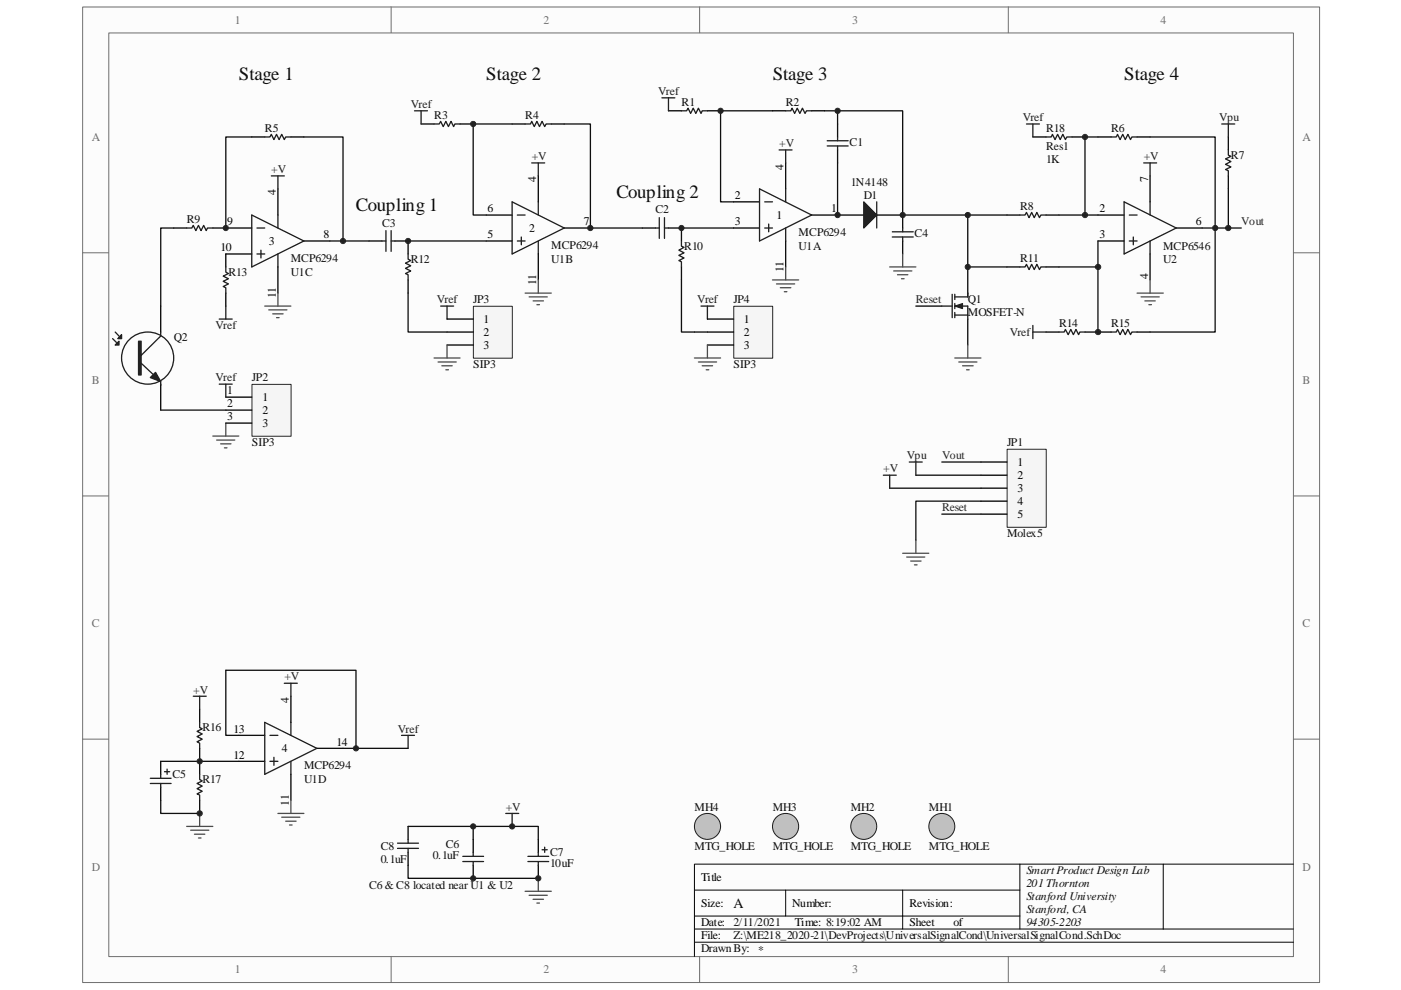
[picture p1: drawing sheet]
<svg xmlns="http://www.w3.org/2000/svg" width="297mm" height="210mm" viewBox="0 0 297 210" stroke-linecap="round" stroke-linejoin="round" font-family="sans-serif">
<path d="M17.6 1.5h262.2v206.8h-262.2z" fill="#fcfcfc"/>
<path d="M17.5 1.5h262.3v206.8h-262.3z" fill="none" stroke="#6e6e6e" stroke-width=".21"/>
<path d="M23.1 7h251.1v195.8h-251.1z" fill="#fcfcfc"/>
<g fill="none" stroke="#6e6e6e" stroke-width=".21">
<path d="M23.1 7h251.1v195.8h-251.1zM82.9 1.4v5.5M148.3 1.4v5.5M213.8 1.4v5.5M17.5 53.6h5.5M274.2 53.6h5.5M17.5 105.2h5.5M274.2 105.2h5.5M17.5 156.7h5.5M274.2 156.7h5.5M82.9 202.8v5.5M148.3 202.8v5.5"/>
<path d="M213.8 202.8v5.5"/>
</g>
<path d="M147.2 188.7h69M147.2 197h127M147.2 194.2h69M147.2 199.8h127M166.6 188.7v5.5M191.4 188.7v8.3M216.2 183.2v13.8M246.6 183.2h-99.4v19.6M274.2 183.2h-27.6v13.8" fill="none" stroke="#000" stroke-width=".21"/>
<g fill="none" stroke="#000" stroke-width=".28">
<path d="M114.1 37.3v5.5M166.6 34.5v5.5M47.9 53.8h5.5M47.9 48.3h5.5M58.9 40v5.6M58.9 56.6v5.5M64.4 51.1h5.5M78.2 51.1h2.8M83.7 51.1h2.8v2.7M86.5 59.4v2.7M103.1 51.1h5.5M103.1 45.6h5.5"/>
<path d="M114.1 53.8v5.6M119.6 48.3h5.6M136.2 48.3h2.8M141.7 48.3h2.8v2.8M144.5 56.6v2.8M155.5 48.3h5.5M155.5 42.8h5.5M166.6 51.1v5.5M172.1 45.6h5.5M34.1 64.9v5.5M34.1 81.4v5.6M42.3 150.4v2.8"/>
<path d="M42.3 158.7v5.5M50.6 155.9h5.5M61.7 147.6v5.6M67.2 158.7h5.5M42.3 169.7v2.8M50.6 161.4h5.5M61.7 164.2v5.5M114.1 178v2.7M114.1 183.5v2.7"/>
</g>
<g fill="none" stroke="#1c1c1c" stroke-width=".28">
<path d="M53.4 45.6l11 5.5-11 5.5zM54.5 48.3h1.6M54.5 53.8h1.6M55.3 53v1.7M58.9 45.6v2.7M58.9 53.8v2.8M81 51.1h.8M81.8 48.9v4.4M82.9 51.1h.8M82.9 48.9v4.4M86.5 53.8v1.1l.6 .3-1.1 .6 1.1 .5-1.1 .6 1.1 .5-1.1 .6 .5 .3v1.1M108.6 42.8l11 5.5-11 5.5z"/>
<path d="M109.7 45.6h1.6M109.7 51.1h1.6M110.5 50.2v1.7M114.1 42.8v2.8M114.1 51.1v2.7M139 48.3h.8M139.8 46.1v4.4M140.9 48.3h.8M140.9 46.1v4.4M144.5 51.1v1.1l.5 .3-1.1 .5 1.1 .6-1.1 .5 1.1 .6-1.1 .5 .6 .3v1.1M161 40l11.1 5.6-11.1 5.5zM162.1 48.3h1.7"/>
<path d="M162.1 42.8h1.7M163 47.5v1.6M166.6 40v2.8M166.6 48.3v2.8M23.9 71.8l.8 .8M24.4 70.4l.8 .8M93.4 64.9h2.8M94.8 64.9v2.7M148.6 64.9h2.8M150 64.9v2.7M42.3 153.2v1.1l.6 .2-1.1 .6 1.1 .5-1.1 .6 1.1 .5-1.1 .6 .5 .3v1.1M56.1 153.2l11.1 5.5-11.1 5.5z"/>
<path d="M57.2 155.9h1.7M61.7 153.2v2.7M85.1 155.9h2.8M86.5 155.9v2.8M42.3 164.2v1.1l.6 .3-1.1 .5 1.1 .6-1.1 .5 1.1 .6-1.1 .5 .5 .3v1.1M57.2 161.4h1.7M58.1 160.6v1.7M61.7 161.4v2.8M115.5 179.6v1.1M111.9 181.6h4.4M111.9 182.7h4.4M114.1 180.7v.9"/>
<path d="M114.1 182.7v.8M114.9 180.2h1.1"/>
</g>
<g fill="none" stroke="#4c4c4c" stroke-width=".28">
<path d="M114.1 59.4v2.7M163.8 59.4h5.5M166.6 56.6v2.8M56.1 64.9h5.6M57 65.7h3.8M57.8 66.5h2.2M58.6 67.4h.6M58.9 62.1v2.8M111.3 62.1h5.6M112.2 62.9h3.8M113 63.8h2.2M113.8 64.6h.6"/>
<path d="M164.6 60.2h3.9M165.4 61h2.3M166.3 61.8h.5M39.6 175.2h5.5M40.4 176h3.9M41.2 176.9h2.2M42.1 177.7h.5M42.3 172.5v2.7M58.9 172.5h5.5M59.7 173.3h3.9M60.6 174.1h2.2M61.4 174.9h.5"/>
<path d="M61.7 169.7v2.8M111.3 189h5.6M112.2 189.8h3.8M113 190.7h2.2M113.8 191.5h.6M114.1 186.2v2.8"/>
</g>
<path d="M34.1 169.7v2.8h8.2M34.1 161.4h16.5" fill="none" stroke="#0e0e0e" stroke-width=".28"/>
<path d="M29.4 72.3h.5v7.2h-.5z" fill-rule="evenodd" fill="#1c1c1c"/>
<path d="M29.4 72.3h.5v7.2h-.5zM29.9 77l4.2 3.9v.8M34.1 70.4v.8l-4.2 4.2" fill="none" stroke="#1c1c1c" stroke-width=".28"/>
<path d="M31.9 80.1l1.1-1.1 1.1 1.9z" fill="#1c1c1c"/>
<g fill="none" stroke="#1c1c1c" stroke-width=".28">
<path d="M31.9 80.1l1.1-1.1 1.1 1.9z"/>
<circle cx="31.3" cy="75.9" r="5.5"/>
</g>
<path d="M25.8 71v.8h-.8z" fill="#1c1c1c"/>
<path d="M25.8 71v.8h-.8z" fill="none" stroke="#1c1c1c" stroke-width=".28"/>
<path d="M24.4 73.2l.8-.9v.9z" fill="#1c1c1c"/>
<g fill="none" stroke="#1c1c1c" stroke-width=".28">
<path d="M56.1 29h1.1l.3-.5 .6 1.1 .5-1.1 .6 1.1 .5-1.1 .6 1.1 .3-.6h1.1M87.9 23.5h2.7M89.3 23.5v2.8M92 26.3h1.1l.3-.6 .6 1.1 .5-1.1 .6 1.1 .5-1.1 .6 1.1 .2-.5h1.1M111.3 26.3h1.2l.2-.6 .6 1.1 .5-1.1 .6 1.1 .5-1.1 .6 1.1 .3-.5h1.1M140.3 20.7h2.8M141.7 20.7v2.8M144.5 23.5h1.1l.3-.6 .5 1.1 .6-1.1 .5 1.1 .6-1.1 .5 1.1 .3-.5h1.1M166.6 23.5h1.1l.2-.6 .6 1.1 .5-1.1 .6 1.1 .5-1.1 .6 1.1 .3-.5h1.1M39.6 48.3h1.1l.3-.5 .5 1.1 .6-1.1 .5 1.1 .6-1.1 .5 1.1 .3-.6h1.1M24.4 73.2l.8-.9v.9zM98.1 182.7h4.4"/>
<path d="M98.1 181.6h4.4M100.3 180.7v.9M100.3 182.7v.8"/>
</g>
<path d="M45.1 92.5h5.5M45.9 93.3h3.9M46.8 94.1h2.2M47.6 95h.5M47.9 89.7v2.8" fill="none" stroke="#4c4c4c" stroke-width=".28"/>
<path d="M53.4 29h-5.5v19.3M108.6 26.3h-8.3v19.3h2.8M119.6 26.3h5.6v22h11M163.8 23.5h-11v19.3h2.7M36.8 48.3h-2.7v16.6M69.9 51.1h8.3M86.5 51.1h16.6M72.7 158.7h13.8M100.3 186.2h13.8" fill="none" stroke="#0e0e0e" stroke-width=".28"/>
<g fill="none" stroke="#000" stroke-width=".28">
<path d="M53.4 29h2.7M61.7 29h2.7M89.3 26.3h2.7M97.5 26.3h2.8M108.6 26.3h2.7M116.9 26.3h2.7M141.7 23.5h2.8M150 23.5h2.8M163.8 23.5h2.8M172.1 23.5h2.7M36.8 48.3h2.8M45.1 48.3h2.8"/>
<path d="M100.3 178v2.7M100.3 183.5v2.7"/>
</g>
<circle cx="125.2" cy="48.3" r=".56" fill="#262626"/>
<circle cx="125.2" cy="48.3" r=".56" fill="none" stroke="#262626" stroke-width=".21"/>
<path d="M144.5 48.3h11" fill="none" stroke="#0e0e0e" stroke-width=".28"/>
<g fill="none" stroke="#1c1c1c" stroke-width=".28">
<path d="M57.5 37.3h2.8M58.9 37.3v2.7M112.7 34.5h2.8M114.1 34.5v2.8M165.2 31.8h2.7M166.6 31.8v2.7M47.9 56.6v1.1l.5 .3-1.1 .5 1.1 .6-1.1 .5 1.1 .6-1.1 .5 .6 .3v1.1M46.5 67.6h2.7M47.9 64.9v2.7M41 147.6h2.7M42.3 147.6v2.8M60.3 144.9h2.7"/>
<path d="M61.7 144.9v2.7"/>
</g>
<path d="M47.9 53.8v2.8M177.6 45.6h5.5M185.9 45.6h5.5M47.9 62.1v2.8" fill="none" stroke="#000" stroke-width=".28"/>
<path d="M183.1 42.8l2.8 2.8-2.8 2.7z" fill="#1c1c1c"/>
<path d="M175.4 30.9h4.4M175.4 29.8h4.4M177.6 29v.8M177.6 30.9v.9M183.1 42.8l2.8 2.8-2.8 2.7zM185.9 42.8v5.5" fill="none" stroke="#1c1c1c" stroke-width=".28"/>
<path d="M177.6 26.3v2.7M177.6 31.8v2.7" fill="none" stroke="#000" stroke-width=".28"/>
<path d="M174.8 23.5h2.8v2.8M177.6 23.5h13.8v22.1M177.6 34.5v11.1" fill="none" stroke="#0e0e0e" stroke-width=".28"/>
<circle cx="177.6" cy="23.5" r=".55" fill="#262626"/>
<circle cx="177.6" cy="23.5" r=".55" fill="none" stroke="#262626" stroke-width=".21"/>
<path d="M191.4 45.6v2.7M191.4 51.1v2.7M205.2 56.6v5.5M194.2 64.9h5.5M205.2 67.6v5.6" fill="none" stroke="#000" stroke-width=".28"/>
<path d="M189.2 50.2h4.4M189.2 49.1h4.4M191.4 48.3v.8M191.4 50.2v.9M199.7 64.9h2.2M201.9 62.4v5M202.4 62.9h2.8M202.4 64.9h2.8v2.7M202.4 66.8h2.8M202.4 62.4v1.1M202.4 64.3v1.1M202.4 66.3v1.1" fill="none" stroke="#1c1c1c" stroke-width=".28"/>
<path d="M188.6 56.6h5.6M189.5 57.4h3.8M190.3 58.3h2.2M191.1 59.1h.6M191.4 53.8v2.8" fill="none" stroke="#4c4c4c" stroke-width=".28"/>
<path d="M202.4 64.9l1.7-.6v1.1z" fill="#1c1c1c"/>
<path d="M202.4 64.9l1.7-.6v1.1z" fill="none" stroke="#1c1c1c" stroke-width=".21"/>
<g fill="none" stroke="#1c1c1c" stroke-width=".28">
<path d="M235.6 29h1.1l.2-.5 .6 1.1 .5-1.1 .6 1.1 .5-1.1 .6 1.1 .3-.6h1.1M260.4 31.8v1.1l.6 .2-1.2 .6 1.2 .5-1.2 .6 1.2 .6-1.2 .5 .6 .3v1.1M238.3 42.8l11.1 5.5-11.1 5.5zM239.4 45.6h1.7M239.4 51.1h1.7M240.3 50.2v1.7M243.8 42.8v2.8M243.8 51.1v2.7M205.2 62.1v.8M219 69v2.8M219 70.4h2.8M224.5 70.4h1.1l.3-.6 .6 1.2 .5-1.2 .6 1.2 .5-1.2 .6 1.2 .2-.6h1.1"/>
<path d="M235.6 70.4h1.1l.2-.6 .6 1.2 .5-1.2 .6 1.2 .5-1.2 .6 1.2 .3-.6h1.1"/>
</g>
<path d="M202.4 75.9h5.6M203.3 76.8h3.8M204.1 77.6h2.2M204.9 78.4h.6M205.2 73.2v2.7" fill="none" stroke="#4c4c4c" stroke-width=".28"/>
<path d="M232.8 29h-2.8v16.6h2.8M191.4 45.6h13.8v11M232.8 51.1v19.3M254.9 48.3h2.7v22.1h-13.8" fill="none" stroke="#0e0e0e" stroke-width=".28"/>
<path d="M232.8 29h2.8M241.1 29h2.7M243.8 37.3v5.5M260.4 29v2.8M260.4 37.3v2.7M232.8 51.1h5.5M232.8 45.6h5.5M243.8 53.8v5.6M249.4 48.3h5.5M221.8 70.4h2.7M230 70.4h5.6M241.1 70.4h2.7" fill="none" stroke="#000" stroke-width=".28"/>
<path d="M213.6 95.3h8.2v16.5h-8.2z" fill="#f5f5f5"/>
<path d="M213.5 95.2h8.3v16.6h-8.3z" fill="none" stroke="#262626" stroke-width=".21"/>
<path d="M208 98h5.5M208 100.8h5.5M208 103.5h5.5M208 106.3h5.5M208 109h5.5" fill="none" stroke="#000" stroke-width=".28"/>
<path d="M259 26.3h2.8M260.4 26.3v2.7M107.2 172.5h2.8M108.6 172.5v2.7" fill="none" stroke="#1c1c1c" stroke-width=".28"/>
<path d="M100.3 178v-2.8h13.8v2.8" fill="none" stroke="#0e0e0e" stroke-width=".28"/>
<circle cx="108.6" cy="175.2" r=".55" fill="#262626"/>
<circle cx="108.6" cy="175.2" r=".55" fill="none" stroke="#262626" stroke-width=".21"/>
<path d="M260.4 40v8.3h-2.8M260.4 48.3h2.8M199.7 98h8.3M188.6 103.5h19.4M194.2 100.8h13.8M199.7 109h8.3M208 106.3h-13.8v8.2" fill="none" stroke="#0e0e0e" stroke-width=".28"/>
<path d="M192.8 98h2.7M194.2 98v2.8M187.3 100.8h2.7M188.6 100.8v2.7" fill="none" stroke="#1c1c1c" stroke-width=".28"/>
<path d="M191.4 117.3h5.5M192.2 118.1h3.9M193.1 119h2.2M193.9 119.8h.5M194.2 114.5v2.8" fill="none" stroke="#4c4c4c" stroke-width=".28"/>
<circle cx="260.4" cy="48.3" r=".56" fill="#262626"/>
<circle cx="260.4" cy="48.3" r=".56" fill="none" stroke="#262626" stroke-width=".21"/>
<path d="M213.5 45.6h2.7M213.5 56.6h2.7M221.8 45.6h2.7M221.8 56.6h2.7" fill="none" stroke="#000" stroke-width=".28"/>
<path d="M216.2 45.6h1.1l.3-.6 .6 1.1 .5-1.1 .6 1.1 .5-1.1 .6 1.1 .3-.5h1.1M216.2 56.6h1.1l.3-.6 .6 1.2 .5-1.2 .6 1.2 .5-1.2 .6 1.2 .3-.6h1.1" fill="none" stroke="#1c1c1c" stroke-width=".28"/>
<path d="M224.5 45.6h5.5" fill="none" stroke="#0e0e0e" stroke-width=".28"/>
<circle cx="230" cy="45.6" r=".55" fill="#262626"/>
<circle cx="230" cy="45.6" r=".55" fill="none" stroke="#262626" stroke-width=".21"/>
<path d="M205.2 45.6h8.3" fill="none" stroke="#0e0e0e" stroke-width=".28"/>
<circle cx="205.2" cy="45.6" r=".55" fill="#262626"/>
<circle cx="205.2" cy="45.6" r=".55" fill="none" stroke="#262626" stroke-width=".21"/>
<path d="M205.2 56.6h8.3M224.5 56.6h8.3" fill="none" stroke="#0e0e0e" stroke-width=".28"/>
<circle cx="232.8" cy="56.6" r=".56" fill="#262626"/>
<circle cx="232.8" cy="56.6" r=".56" fill="none" stroke="#262626" stroke-width=".21"/>
<path d="M53.5 81.5h8.2v11h-8.2z" fill="#f5f5f5"/>
<path d="M53.4 81.5h8.3v11h-8.3z" fill="none" stroke="#262626" stroke-width=".21"/>
<path d="M47.9 84.2h5.5M47.9 87h5.5M47.9 89.7h5.5M34.1 161.4v2.8M34.1 166.9v2.8" fill="none" stroke="#000" stroke-width=".28"/>
<path d="M46.5 81.4h2.7M47.9 81.4v2.8M31.9 165h4.4M31.9 166.1h4.4M34.1 164.2v.8M34.1 166.1v.8M34.9 163.6h1.1M35.4 163.1v1.1" fill="none" stroke="#1c1c1c" stroke-width=".28"/>
<path d="M50.6 155.9h-2.7v-13.8h27.6v16.6" fill="none" stroke="#0e0e0e" stroke-width=".28"/>
<circle cx="75.5" cy="158.7" r=".55" fill="#262626"/>
<circle cx="75.5" cy="158.7" r=".55" fill="none" stroke="#262626" stroke-width=".21"/>
<path d="M64.4 29h8.3v22.1" fill="none" stroke="#0e0e0e" stroke-width=".28"/>
<circle cx="72.7" cy="51.1" r=".55" fill="#262626"/>
<circle cx="72.7" cy="51.1" r=".55" fill="none" stroke="#262626" stroke-width=".21"/>
<path d="M243.8 29h13.8v19.3" fill="none" stroke="#0e0e0e" stroke-width=".28"/>
<circle cx="257.6" cy="48.3" r=".55" fill="#262626"/>
<circle cx="257.6" cy="48.3" r=".55" fill="none" stroke="#262626" stroke-width=".21"/>
<path d="M242.5 34.5h2.7M243.8 34.5v2.8" fill="none" stroke="#1c1c1c" stroke-width=".28"/>
<path d="M243.8 59.4v2.7M241.1 62.1h5.5M241.9 62.9h3.9M242.7 63.8h2.2M243.6 64.6h.5" fill="none" stroke="#4c4c4c" stroke-width=".28"/>
<path d="M100.4 65h8.2v10.9h-8.2z" fill="#f5f5f5"/>
<path d="M100.4 64.9h8.2v11h-8.2z" fill="none" stroke="#262626" stroke-width=".21"/>
<path d="M94.8 67.6h5.5M94.8 70.4h5.5M94.8 73.2h5.5" fill="none" stroke="#000" stroke-width=".28"/>
<path d="M155.6 65h8.2v10.9h-8.2z" fill="#f5f5f5"/>
<path d="M155.6 64.9h8.2v11h-8.2z" fill="none" stroke="#262626" stroke-width=".21"/>
<path d="M219 29h2.8M227.3 29h2.7M150 67.6h5.5M150 70.4h5.5M150 73.2h5.5M86.5 175.2v2.8M86.5 180.7v2.8" fill="none" stroke="#000" stroke-width=".28"/>
<path d="M92 75.9h5.5M92.9 76.8h3.8M93.7 77.6h2.2M94.5 78.4h.6M94.8 73.2v2.7M147.2 75.9h5.6M148.1 76.8h3.8M148.9 77.6h2.2M149.7 78.4h.6M150 73.2v2.7" fill="none" stroke="#4c4c4c" stroke-width=".28"/>
<path d="M144.5 59.4v11h5.5M86.5 62.1v8.3h8.3M86.5 175.2h13.8" fill="none" stroke="#0e0e0e" stroke-width=".28"/>
<path d="M217.6 26.3h2.8M219 26.3v2.7M221.8 29h1.1l.2-.5 .6 1.1 .5-1.1 .6 1.1 .5-1.1 .6 1.1 .3-.6h1.1M84.3 179.9h4.4M84.3 178.8h4.4M86.5 178v.8M86.5 179.9v.8" fill="none" stroke="#1c1c1c" stroke-width=".28"/>
<circle cx="100.3" cy="175.2" r=".55" fill="#262626"/>
<circle cx="100.3" cy="175.2" r=".55" fill="none" stroke="#262626" stroke-width=".21"/>
<path d="M86.5 183.5v2.7h13.8" fill="none" stroke="#0e0e0e" stroke-width=".28"/>
<circle cx="100.3" cy="186.2" r=".55" fill="#262626"/>
<circle cx="100.3" cy="186.2" r=".55" fill="none" stroke="#262626" stroke-width=".21"/>
<circle cx="114.1" cy="186.2" r=".55" fill="#262626"/>
<circle cx="114.1" cy="186.2" r=".55" fill="none" stroke="#262626" stroke-width=".21"/>
<circle cx="42.3" cy="172.5" r=".55" fill="#262626"/>
<circle cx="42.3" cy="172.5" r=".55" fill="none" stroke="#262626" stroke-width=".21"/>
<circle cx="42.3" cy="161.4" r=".55" fill="#262626"/>
<circle cx="42.3" cy="161.4" r=".55" fill="none" stroke="#262626" stroke-width=".21"/>
<circle cx="47.9" cy="48.3" r=".55" fill="#262626"/>
<circle cx="47.9" cy="48.3" r=".55" fill="none" stroke="#262626" stroke-width=".21"/>
<circle cx="100.3" cy="26.3" r=".56" fill="#262626"/>
<circle cx="100.3" cy="26.3" r=".56" fill="none" stroke="#262626" stroke-width=".21"/>
<circle cx="86.5" cy="51.1" r=".55" fill="#262626"/>
<circle cx="86.5" cy="51.1" r=".55" fill="none" stroke="#262626" stroke-width=".21"/>
<circle cx="152.8" cy="23.5" r=".56" fill="#262626"/>
<circle cx="152.8" cy="23.5" r=".56" fill="none" stroke="#262626" stroke-width=".21"/>
<circle cx="230" cy="29" r=".55" fill="#262626"/>
<circle cx="230" cy="29" r=".55" fill="none" stroke="#262626" stroke-width=".21"/>
<circle cx="232.8" cy="70.4" r=".56" fill="#262626"/>
<circle cx="232.8" cy="70.4" r=".56" fill="none" stroke="#262626" stroke-width=".21"/>
<circle cx="205.2" cy="56.6" r=".55" fill="#262626"/>
<circle cx="205.2" cy="56.6" r=".55" fill="none" stroke="#262626" stroke-width=".21"/>
<circle cx="177.6" cy="45.6" r=".55" fill="#262626"/>
<circle cx="177.6" cy="45.6" r=".55" fill="none" stroke="#262626" stroke-width=".21"/>
<circle cx="191.4" cy="45.6" r=".55" fill="#262626"/>
<circle cx="191.4" cy="45.6" r=".55" fill="none" stroke="#262626" stroke-width=".21"/>
<path d="M34.1 87h13.8" fill="none" stroke="#0e0e0e" stroke-width=".28"/>
<circle cx="199.7" cy="175.2" r="2.75" fill="#c0c0c0"/>
<circle cx="199.7" cy="175.2" r="2.75" fill="none" stroke="#1c1c1c" stroke-width=".21"/>
<circle cx="183.1" cy="175.2" r="2.75" fill="#c0c0c0"/>
<circle cx="183.1" cy="175.2" r="2.75" fill="none" stroke="#1c1c1c" stroke-width=".21"/>
<circle cx="166.6" cy="175.2" r="2.76" fill="#c0c0c0"/>
<circle cx="166.6" cy="175.2" r="2.76" fill="none" stroke="#1c1c1c" stroke-width=".21"/>
<circle cx="150" cy="175.2" r="2.77" fill="#c0c0c0"/>
<circle cx="150" cy="175.2" r="2.77" fill="none" stroke="#1c1c1c" stroke-width=".21"/>
<circle cx="144.5" cy="48.3" r=".55" fill="#262626"/>
<circle cx="144.5" cy="48.3" r=".55" fill="none" stroke="#262626" stroke-width=".21"/>
<g font-size="4" fill="#0e0e0e">
<text x="50.6" y="17.1">Stage 1</text>
<text x="103.1" y="17.1">Stage 2</text>
<text x="163.8" y="17.1">Stage 3</text>
<text x="238.3" y="17.1">Stage 4</text>
<text x="130.7" y="41.9">Coupling 2</text>
<text x="75.5" y="44.7">Coupling 1</text>
</g>
<text font-size="3" fill="#0e0e0e" x="155.5" y="192.4">A</text>
<g font-size="2.5" fill="#706f64">
<text x="49.8" y="5">1</text>
<text x="115.2" y="5">2</text>
<text x="180.7" y="5">3</text>
<text x="246.1" y="5">4</text>
<text x="19.5" y="29.8">A</text>
<text x="276.2" y="29.8">A</text>
<text x="19.5" y="81.4">B</text>
<text x="276.2" y="81.4">B</text>
<text x="19.5" y="133">C</text>
<text x="276.2" y="133">C</text>
<text x="19.5" y="184.6">D</text>
<text x="276.2" y="184.6">D</text>
<text x="49.8" y="206.3">1</text>
<text x="115.2" y="206.3">2</text>
<text x="180.7" y="206.3">3</text>
<text x="246.1" y="206.3">4</text>
</g>
<g font-size="2.5" fill="#1c1c1c">
<text x="87.1" y="22.9">Vref</text>
<text x="139.5" y="20.2">Vref</text>
<text x="216.8" y="25.7">Vref</text>
<text x="258.5" y="25.7">Vpu</text>
<text x="112.8" y="34">+V</text>
<text x="165.2" y="31.2">+V</text>
<text x="242.5" y="34">+V</text>
<text x="57.5" y="36.7">+V</text>
<text x="92.6" y="64.3">Vref</text>
<text x="147.8" y="64.3">Vref</text>
<text x="45.7" y="69.8">Vref</text>
<text x="214.1" y="71.2">Vref</text>
<text x="45.7" y="80.9">Vref</text>
<text x="187.3" y="100.2">+V</text>
<text x="192.2" y="97.4">Vpu</text>
<text x="41" y="147.1">+V</text>
<text x="60.3" y="144.3">+V</text>
<text x="84.3" y="155.3">Vref</text>
<text x="107.2" y="171.9">+V</text>
</g>
<g font-size="2.5" fill="#0e0e0e">
<text x="144.5" y="22.4">R1</text>
<text x="166.6" y="22.4">R2</text>
<text x="56.2" y="27.9">R5</text>
<text x="92.1" y="25.1">R3</text>
<text x="111.4" y="25.1">R4</text>
<text x="221.8" y="27.9">R18</text>
<text x="235.6" y="27.9">R6</text>
<text x="180.1" y="30.9">C1</text>
<text x="221.8" y="34.5">1K</text>
<text x="221.8" y="31.7">Res1</text>
<text x="261" y="33.7">R7</text>
<text x="180.4" y="39.5">1N4148</text>
<text x="39.6" y="47.2">R9</text>
<text x="139" y="45.3">C2</text>
<text x="183.1" y="42.2">D1</text>
<text x="216.3" y="44.4">R8</text>
<text x="81" y="48">C3</text>
<text x="116.9" y="52.7">MCP6294</text>
<text x="145" y="53">R10</text>
<text x="169.3" y="50">MCP6294</text>
<text x="169.3" y="53">U1A</text>
<text x="193.9" y="50.2">C4</text>
<text x="246.6" y="53">MCP6546</text>
<text x="48.4" y="58.5">R13</text>
<text x="61.7" y="55.5">MCP6294</text>
<text x="61.7" y="58.5">U1C</text>
<text x="87.1" y="55.8">R12</text>
<text x="116.9" y="55.8">U1B</text>
<text x="216.3" y="55.5">R11</text>
<text x="246.6" y="55.8">U2</text>
<text x="100.3" y="64.3">JP3</text>
<text x="155.5" y="64.3">JP4</text>
<text x="205.2" y="64.3">Q1</text>
<text x="205.2" y="67.1">MOSFET-N</text>
<text x="224.5" y="69.3">R14</text>
<text x="235.6" y="69.3">R15</text>
<text x="36.8" y="72.3">Q2</text>
<text x="53.4" y="80.9">JP2</text>
<text x="100.3" y="78.1">SIP3</text>
<text x="155.5" y="78.1">SIP3</text>
<text x="53.4" y="94.7">SIP3</text>
<text x="213.5" y="94.7">JP1</text>
<text x="213.5" y="114">Molex5</text>
<text x="42.9" y="155">R16</text>
<text x="36.6" y="165">C5</text>
<text x="42.9" y="166.1">R17</text>
<text x="64.5" y="163">MCP6294</text>
<text x="64.5" y="166.1">U1D</text>
<text x="147.3" y="171.9">MH4</text>
<text x="163.8" y="171.9">MH3</text>
<text x="180.4" y="171.9">MH2</text>
<text x="196.9" y="171.9">MH1</text>
<text x="94.5" y="179.9">C6</text>
<text x="80.7" y="182.9">0.1uF</text>
<text x="80.7" y="180.1">C8</text>
<text x="91.8" y="182.1">0.1uF</text>
<text x="116.6" y="183.7">10uF</text>
<text x="116.6" y="181.5">C7</text>
<text x="147.3" y="180.1">MTG_HOLE</text>
<text x="163.8" y="180.1">MTG_HOLE</text>
<text x="180.4" y="180.1">MTG_HOLE</text>
<text x="196.9" y="180.1">MTG_HOLE</text>
<text x="217.6" y="185.4">Smart Product Design Lab</text>
<text x="78.3" y="188.4">C6 &amp; C8 located near U1 &amp; U2</text>
<text x="217.6" y="188.1">201 Thornton</text>
<text x="217.6" y="190.9">Stanford University</text>
<text x="155.5" y="196.4">2/11/2021</text>
<text x="217.6" y="193.7">Stanford, CA</text>
<text x="217.6" y="196.4">94305-2203</text>
<text x="155.5" y="199.2">Z:\ME218_2020-21\DevProjects\UniversalSignalCond\UniversalSignalCond.SchDoc</text>
<text x="160.8" y="202.2">*</text>
</g>
<g font-size="2.5">
<text x="166.1" y="35.9" transform="rotate(-90 166.1 35.9)">4</text>
<text x="58.5" y="41.4" transform="rotate(-90 58.5 41.4)">4</text>
<text x="113.7" y="38.7" transform="rotate(-90 113.7 38.7)">4</text>
<text x="243.4" y="38.7" transform="rotate(-90 243.4 38.7)">7</text>
<text x="48.2" y="47.8">9</text>
<text x="103.4" y="45">6</text>
<text x="123.8" y="47.8">7</text>
<text x="155.8" y="42.2">2</text>
<text x="155.8" y="47.8">3</text>
<text x="164.6" y="46.4">1</text>
<text x="176.2" y="45">1</text>
<text x="233.1" y="45">2</text>
<text x="253.5" y="47.8">6</text>
<text x="46.8" y="53.3">10</text>
<text x="57" y="51.9">3</text>
<text x="68.6" y="50.5">8</text>
<text x="103.4" y="50.5">5</text>
<text x="112.2" y="49.1">2</text>
<text x="233.1" y="50.5">3</text>
<text x="166.1" y="57.7" transform="rotate(-90 166.1 57.7)">11</text>
<text x="243.4" y="59.1" transform="rotate(-90 243.4 59.1)">4</text>
<text x="58.5" y="63.2" transform="rotate(-90 58.5 63.2)">11</text>
<text x="113.7" y="60.5" transform="rotate(-90 113.7 60.5)">11</text>
<text x="102.5" y="68.5">1</text>
<text x="102.5" y="71.2">2</text>
<text x="157.7" y="68.5">1</text>
<text x="157.7" y="71.2">2</text>
<text x="102.5" y="74">3</text>
<text x="157.7" y="74">3</text>
<text x="48.2" y="83.6">1</text>
<text x="48.2" y="86.4">2</text>
<text x="48.2" y="89.1">3</text>
<text x="55.6" y="85">1</text>
<text x="55.6" y="87.8">2</text>
<text x="55.6" y="90.5">3</text>
<text x="215.7" y="98.8">1</text>
<text x="215.7" y="101.6">2</text>
<text x="215.7" y="104.3">3</text>
<text x="215.7" y="107.1">4</text>
<text x="215.7" y="109.8">5</text>
<text x="61.2" y="149" transform="rotate(-90 61.2 149)">4</text>
<text x="49.5" y="155.3">13</text>
<text x="49.5" y="160.8">12</text>
<text x="59.8" y="159.5">4</text>
<text x="71.4" y="158.1">14</text>
<text x="61.2" y="170.8" transform="rotate(-90 61.2 170.8)">11</text>
<text x="148.6" y="186.8">Title</text>
<text x="148.6" y="192.3">Size:</text>
<text x="148.6" y="196.4">Date:</text>
<text x="168" y="192.3">Number:</text>
<text x="168.5" y="196.4">Time: 8:19:02 AM</text>
<text x="192.8" y="192.3">Revision:</text>
<text x="192.8" y="196.4">Sheet</text>
<text x="202.2" y="196.4">of</text>
<text x="148.6" y="199.2">File:</text>
</g>
<g font-size="2.5" fill="#262626">
<text x="263.2" y="47.8">Vout</text>
<text x="194.2" y="64.3">Reset</text>
<text x="199.7" y="97.4">Vout</text>
<text x="199.7" y="108.4">Reset</text>
</g>
<text font-size="2.5" fill="#0a0a0a" x="148.6" y="201.9">Drawn By:</text>
</svg>
